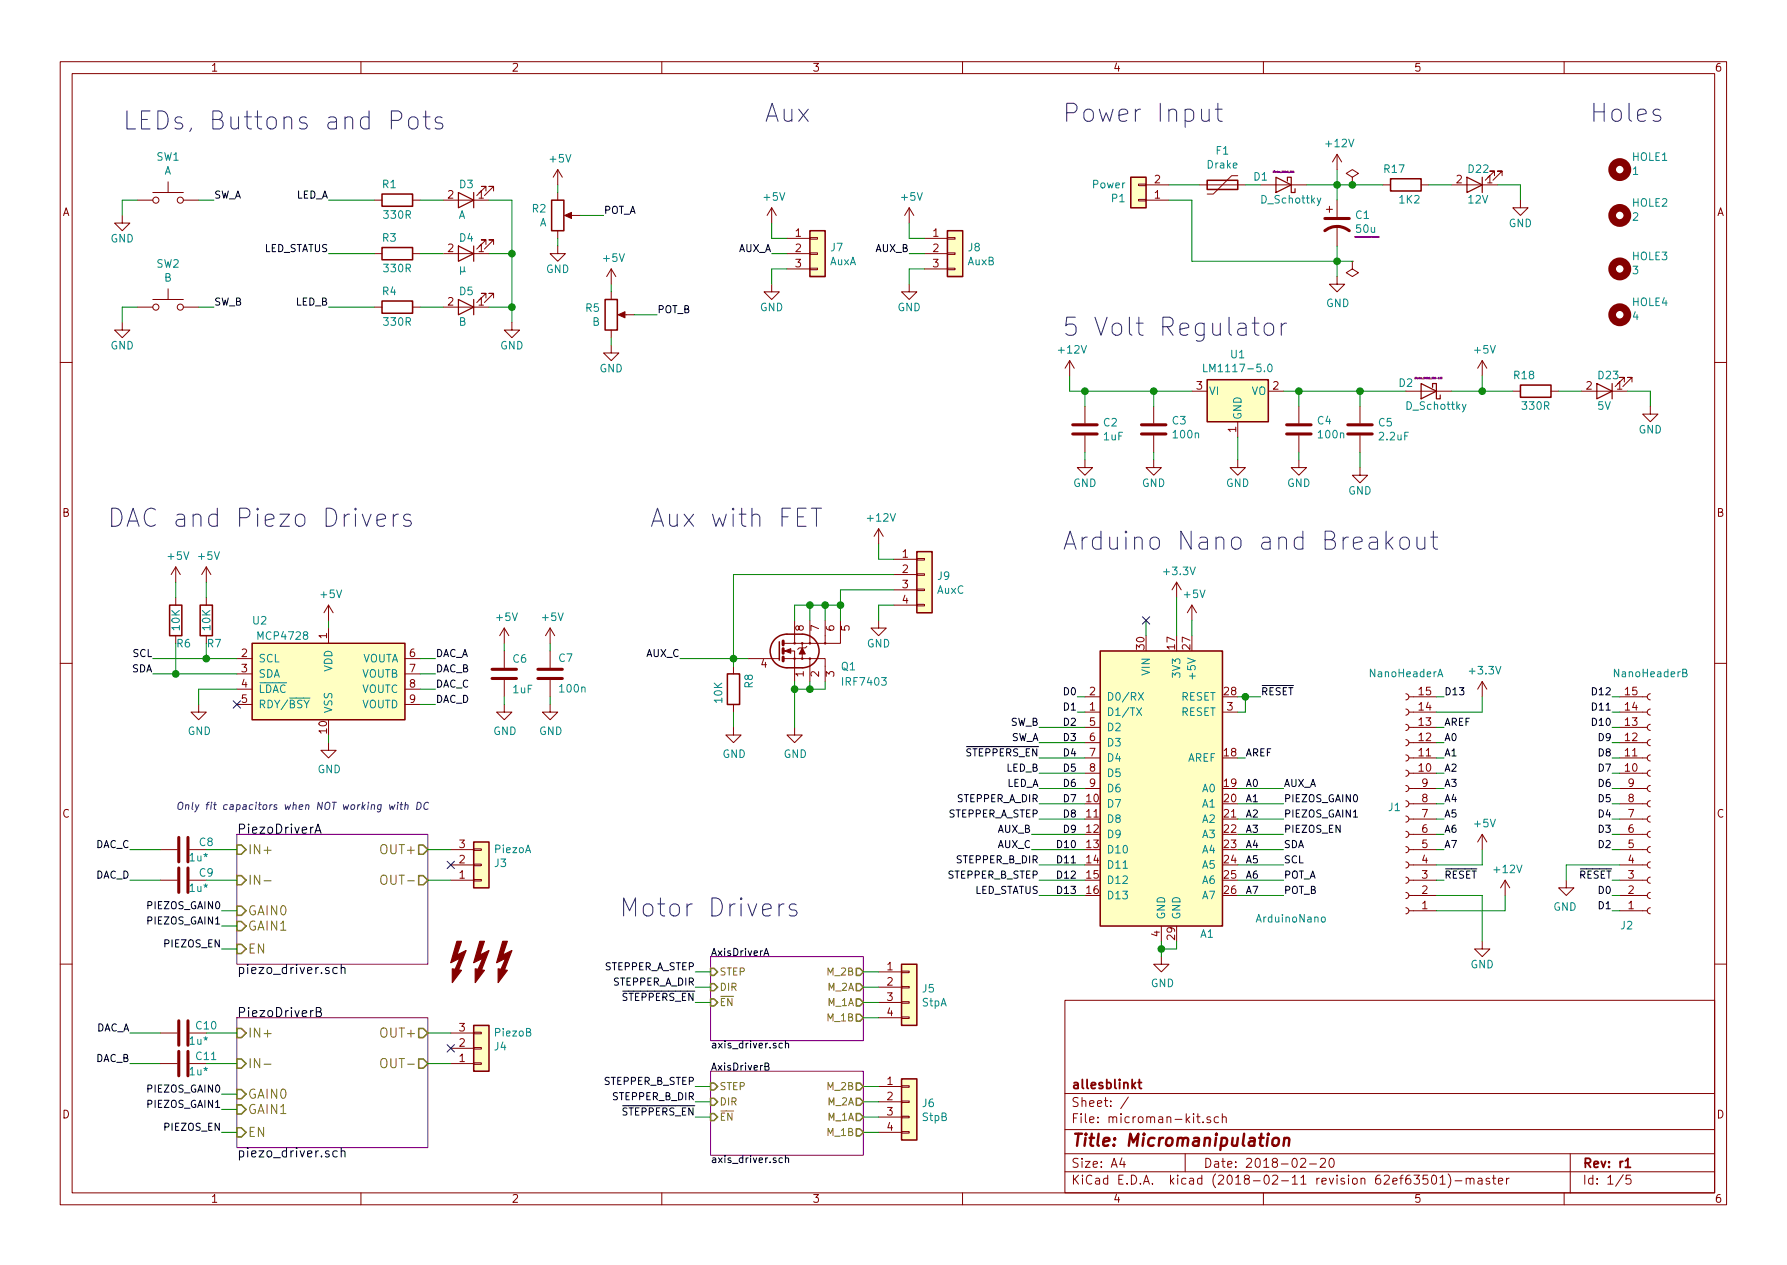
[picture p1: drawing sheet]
<svg xmlns="http://www.w3.org/2000/svg" width="297mm" height="210mm" viewBox="0 0 297 210" stroke-linecap="round" stroke-linejoin="round" font-family="sans-serif">
<g fill="none" stroke="#840000" stroke-width=".17">
<path d="M10 10.3h277v189.9h-277zM12 12.2h273v186.1h-273zM60 10.3v1.9M110 10.3v1.9M160 10.3v1.9M210 10.3v1.9M260 10.3v1.9M20.3 35.8v1.3h-1.3l1.3 1.2 1.3-1.2h-1.3M22.9 33.3h2.5M25.4 32h5.1M27.9 30.2v1.8M30.5 33.3h2.5"/>
<path d="M62.2 33.3h1.3M68.6 33.3h1.2M73.7 33.3h7.6M80.8 31.7v-.7h-.8h.8l-1.6 1.5M82 31.7v-.7h-.7h.7l-1.5 1.5M92.7 28.2v2.5M92.7 32v1.3M92.7 38.3v1.3M92.7 28.2l-.8 1.3M92.7 28.2l.8 1.3M94.2 35.8h2.3M128.3 34.5l-.8 1.3"/>
<path d="M128.3 34.5v2.6M128.3 34.5l.7 1.3M130.8 39.6h3.8M134.6 39.5h1.3v.2h-1.3zM151.1 34.5l-.7 1.3M151.1 34.5v2.6M151.1 34.5l.8 1.3M153.7 39.6h3.8M157.5 39.5h1.2v.2h-1.2zM189.2 30.6h1.3v.3h-1.3zM189.2 33.1h1.3v.3h-1.3zM190.5 30.7h3.8"/>
<path d="M190.5 33.3h3.8M199.4 30.7h7.6M205.7 29.2h-1l-3 3.1h-1M209.5 30.7h7.7M220.5 34.8h1M221 34.3v1M222.2 25.6v2.6M222.2 33.3v2.8M222.2 37.6v3.3M222.2 25.6l-.7 1.3M222.2 25.6l.8 1.3M224.8 29.5l1-.7-1-.6-1 .6 1 .7v1.2"/>
<path d="M224.8 30.7h.1M229.9 30.7h1.2M236.2 30.7h1.3M241.3 30.7h7.6M248.4 29.2v-.8h-.8h.8l-1.5 1.6M249.7 29.2v-.8h-.8h.8l-1.5 1.6M252.7 33.3v1.2h1.3l-1.3 1.3-1.2-1.3h1.2M20.3 53.6v1.3h-1.3l1.3 1.2 1.3-1.2h-1.3M22.9 51h2.5M25.4 49.8h5.1M27.9 48v1.8M30.5 51h2.5"/>
<path d="M62.2 51h1.3M62.2 42.2h1.3M68.6 51h1.2M68.6 42.2h1.2M73.7 51h7.6M73.7 42.2h7.6M80.8 49.5v-.7h-.8h.8l-1.6 1.5M80.8 40.6v-.7h-.8h.8l-1.6 1.5M82 49.5v-.7h-.7h.7l-1.5 1.5M82 40.6v-.7h-.7h.7l-1.5 1.5M85.1 53.6v1.3h1.3l-1.3 1.2-1.3-1.2h1.3M92.7 40.9v1.3h1.3l-1.3 1.2-1.3-1.2h1.3"/>
<path d="M101.6 57.4v1.3h1.3l-1.3 1.2-1.3-1.2h1.3M101.6 44.7v2.5M101.6 48.5v1.3M101.6 54.9v1.2M101.6 44.7l-.8 1.3M101.6 44.7l.8 1.3M103.1 52.3h2.3M128.3 47.2v1.3h-1.3l1.3 1.3 1.2-1.3h-1.2M130.8 42.2h3.8M130.8 44.7h3.8M134.6 44.6h1.3v.2h-1.3zM134.6 42h1.3v.3h-1.3z"/>
<path d="M151.1 47.2v1.3h-1.2l1.2 1.3 1.3-1.3h-1.3M153.7 42.2h3.8M153.7 44.7h3.8M157.5 44.6h1.2v.2h-1.2zM157.5 42h1.2v.3h-1.2zM177.8 59.9l-.8 1.3M177.8 59.9v2.6M177.8 59.9l.8 1.3M222.2 46v1.2h1.3l-1.3 1.3-1.2-1.3h1.2M224.8 43.4v1.3l1 .6-1 .7-1-.7 1-.6M224.8 43.4h.1M246.4 59.9v2.6"/>
<path d="M246.4 59.9l-.8 1.3M246.4 59.9l.7 1.3M10 60.2h2M180.3 76.4v1.3h1.3l-1.3 1.3-1.2-1.3h1.2M180.3 67.6v2.8M180.3 72.4v2.8M191.8 76.4v1.3h1.2l-1.2 1.3-1.3-1.3h1.3M191.8 67.6v2.8M191.8 72.4v2.8M198.1 65h2.6M205.7 76.4v1.3h1.3l-1.3 1.3-1.2-1.3h1.2M205.7 70.1v2.5"/>
<path d="M210.8 65h2.6M215.9 76.4v1.3h1.3l-1.3 1.3-1.3-1.3h1.3M215.9 67.6v2.8M215.9 72.4v2.8M226.1 77.7v1.3h1.2l-1.2 1.3-1.3-1.3h1.3M226.1 67.6v2.8M226.1 72.4v2.8M233.7 65h7.6M251.5 65h1.2M257.8 65h1.3M262.9 65h7.6M270 63.5v-.8h-.8h.8l-1.5 1.6"/>
<path d="M271.3 63.5v-.8h-.8h.8l-1.6 1.6M274.3 67.6v1.2h1.3l-1.3 1.3-1.3-1.3h1.3M285 60.2h2M29.2 94.2v2.6M29.2 99.3v1.3M29.2 94.2l-.8 1.3M29.2 94.2l.8 1.3M34.3 94.2v2.6M34.3 99.3v1.3M34.3 94.2l-.8 1.3M34.3 94.2l.8 1.3M146 87.9l-.7 1.2"/>
<path d="M146 87.9v2.5M146 87.9l.8 1.2M148.6 93h3.8M148.6 95.5h3.8M148.6 98h3.8M152.4 97.9h1.3v.3h-1.3zM152.4 95.4h1.3v.2h-1.3zM152.4 92.8h1.3v.3h-1.3zM195.6 96.8l-.8 1.2M195.6 96.8v2.5M195.6 96.8l.7 1.2M10 110.3h2"/>
<path d="M29.2 105.7v1.2M33 117.1v1.3h1.3l-1.3 1.2-1.3-1.2h1.3M34.3 105.7v1.2M39.4 109.5h2.5M39.4 112h2.5M39.4 114.5h2.5M39.4 117.1h2.5M54.6 100.6v2.5M54.6 104.4v2.5M54.6 100.6l-.8 1.2M54.6 100.6l.8 1.2M67.3 109.5h2.5"/>
<path d="M67.3 112h2.5M67.3 114.5h2.5M67.3 117.1h2.5M83.8 117.1v1.3h1.3l-1.3 1.2-1.3-1.2h1.3M83.8 104.4v2.5M83.8 108.2v2.8M83.8 113v2.8M83.8 104.4l-.7 1.3M83.8 104.4l.8 1.3M91.4 117.1v1.3h1.3l-1.3 1.2-1.2-1.2h1.2M91.4 104.4v2.5M91.4 108.2v2.8"/>
<path d="M91.4 113v2.8M91.4 104.4l-.7 1.3M91.4 104.4l.8 1.3M121.9 110.7v1.3M121.9 117.1v1.3M124.5 109.5h5M130.2 109.5h7v3.8M130.8 108.2h1.3v5.1M132.1 103.1v3.8h-1.8M133.3 106.9v2.6M134.1 107.4l-.2 .3h-1.1l-.2 .2M134.6 103.1v3.8"/>
<path d="M134.6 109.5v3.8M137.2 103.1v3.8M139.7 103.1v3.8h-7.6M146 103.1v1.3h-1.2l1.2 1.3 1.3-1.3h-1.3M148.6 100.6h3.8M152.4 100.5h1.3v.2h-1.3zM180.3 118.4h2.6M180.3 115.8h2.6M198.1 100.6l-.7 1.2M198.1 100.6v2.5M198.1 100.6l.8 1.2M203.2 118.4h2.5"/>
<path d="M233.7 115.3l.2 .1a.51 .51 0 0 1 .3 .6 .51 .51 0 0 1-.5 .3M233.7 117.9h.2a.51 .51 0 0 1 .3 .6 .51 .51 0 0 1-.5 .4M234.2 118.4h4.6M234.2 115.8h4.6M246.4 113.3l-.8 1.2M246.4 113.3v2.5M246.4 113.3l.7 1.2M269.2 118.4h4.6M269.2 115.8h4.6M274.3 115.3l-.2 .1a.51 .51 0 0 0-.3 .6 .51 .51 0 0 0 .5 .3M274.3 117.9h-.2a.51 .51 0 0 0-.3 .6 .51 .51 0 0 0 .5 .4M285 110.3h2"/>
<path d="M54.6 123.4v1.3h1.3l-1.3 1.3-1.3-1.3h1.3M121.9 120.9v1.3h1.3l-1.3 1.2-1.3-1.2h1.3M132.1 120.9v1.3h1.2l-1.2 1.2-1.3-1.2h1.3M180.3 120.9h2.6M180.3 123.4h2.6M180.3 126h2.6M180.3 128.5h2.6M180.3 131.1h2.6M233.7 120.4l.2 .1a.51 .51 0 0 1 .3 .5 .51 .51 0 0 1-.5 .4M233.7 122.9l.2 .1a.51 .51 0 0 1 .3 .6 .51 .51 0 0 1-.5 .3M233.7 125.5h.2a.51 .51 0 0 1 .3 .6 .51 .51 0 0 1-.5 .4M233.7 128l.2 .1a.51 .51 0 0 1 .3 .6 .51 .51 0 0 1-.5 .3"/>
<path d="M233.7 130.6h.2a.51 .51 0 0 1 .3 .6 .51 .51 0 0 1-.5 .4M233.7 133.1l.2 .1a.51 .51 0 0 1 .3 .5 .51 .51 0 0 1-.5 .4M233.7 135.6l.2 .1a.51 .51 0 0 1 .3 .6 .51 .51 0 0 1-.5 .3M233.7 138.2h.2a.51 .51 0 0 1 .3 .6 .51 .51 0 0 1-.5 .4M234.2 120.9h4.6M234.2 123.4h4.6M234.2 126h4.6M234.2 128.5h4.6M234.2 131.1h4.6M234.2 133.6h4.6M234.2 136.1h4.6M234.2 138.7h4.6"/>
<path d="M246.4 138.7v2.5M246.4 138.7l-.8 1.2M246.4 138.7l.7 1.2M269.2 120.9h4.6M269.2 123.4h4.6M269.2 126h4.6M269.2 128.5h4.6M269.2 131.1h4.6M269.2 133.6h4.6M269.2 136.1h4.6M269.2 138.7h4.6M274.3 120.4l-.2 .1a.51 .51 0 0 0-.3 .5 .51 .51 0 0 0 .5 .4"/>
<path d="M274.3 122.9l-.2 .1a.51 .51 0 0 0-.3 .6 .51 .51 0 0 0 .5 .3M274.3 125.5h-.2a.51 .51 0 0 0-.3 .6 .51 .51 0 0 0 .5 .4M274.3 128l-.2 .1a.51 .51 0 0 0-.3 .6 .51 .51 0 0 0 .5 .3M274.3 130.6h-.2a.51 .51 0 0 0-.3 .6 .51 .51 0 0 0 .5 .4M274.3 133.1l-.2 .1a.51 .51 0 0 0-.3 .5 .51 .51 0 0 0 .5 .4M274.3 135.6l-.2 .1a.51 .51 0 0 0-.3 .6 .51 .51 0 0 0 .5 .3M274.3 138.2h-.2a.51 .51 0 0 0-.3 .6 .51 .51 0 0 0 .5 .4M26.7 146.3h2.8M26.7 141.2h2.8M31.5 146.3h2.8M31.5 141.2h2.8M74.9 146.3h3.8"/>
<path d="M74.9 143.8h3.8M74.9 141.2h3.8M78.7 141.1h1.3v.2h-1.3zM78.7 143.6h1.3v.3h-1.3zM78.7 146.2h1.3v.2h-1.3zM193 159v1.3h1.3l-1.3 1.2-1.2-1.2h1.2M193 153.9v2.6M233.7 140.7l.2 .1a.51 .51 0 0 1 .3 .6 .51 .51 0 0 1-.5 .3M233.7 143.3h.2a.51 .51 0 0 1 .3 .6 .51 .51 0 0 1-.5 .4M233.7 145.8l.2 .1a.51 .51 0 0 1 .3 .5 .51 .51 0 0 1-.5 .4M233.7 148.3l.2 .1a.51 .51 0 0 1 .3 .6 .51 .51 0 0 1-.5 .3M233.7 150.9h.2a.51 .51 0 0 1 .3 .6 .51 .51 0 0 1-.5 .4"/>
<path d="M234.2 146.3h4.6M234.2 143.8h4.6M234.2 141.2h4.6M234.2 148.8h4.6M234.2 151.4h4.6M246.4 156.5v1.2h1.2l-1.2 1.3-1.3-1.3h1.3M250.2 146.3l-.8 1.3M250.2 146.3v2.5M250.2 146.3l.8 1.3M260.3 146.3v1.3h-1.2l1.2 1.2 1.3-1.2h-1.3M269.2 146.3h4.6M269.2 143.8h4.6"/>
<path d="M269.2 141.2h4.6M269.2 148.8h4.6M269.2 151.4h4.6M274.3 140.7l-.2 .1a.51 .51 0 0 0-.3 .6 .51 .51 0 0 0 .5 .3M274.3 143.3h-.2a.51 .51 0 0 0-.3 .6 .51 .51 0 0 0 .5 .4M274.3 145.8l-.2 .1a.51 .51 0 0 0-.3 .5 .51 .51 0 0 0 .5 .4M274.3 148.3l-.2 .1a.51 .51 0 0 0-.3 .6 .51 .51 0 0 0 .5 .3M274.3 150.9h-.2a.51 .51 0 0 0-.3 .6 .51 .51 0 0 0 .5 .4M10 160.2h2M26.7 176.8h2.8M26.7 171.7h2.8M31.5 176.8h2.8"/>
<path d="M31.5 171.7h2.8M74.9 176.8h3.8M74.9 174.2h3.8M74.9 171.7h3.8M78.7 171.6h1.3v.2h-1.3zM78.7 174.1h1.3v.3h-1.3zM78.7 176.7h1.3v.2h-1.3zM146 161.5h3.9M146 164.1h3.9M146 166.6h3.9M146 169.2h3.9M149.9 169h1.2v.3h-1.2z"/>
<path d="M149.9 166.5h1.2v.2h-1.2zM149.9 164h1.2v.2h-1.2zM149.9 161.4h1.2v.3h-1.2zM177 166.3h108v32h-108zM285 160.2h2M60 198.3v1.9M110 198.3v1.9M146 180.6h3.9M146 183.1h3.9M146 185.7h3.9M146 188.2h3.9M149.9 188.1h1.2v.2h-1.2z"/>
<path d="M149.9 185.5h1.2v.3h-1.2zM149.9 183h1.2v.3h-1.2zM149.9 180.5h1.2v.2h-1.2zM160 198.3v1.9M177 194.8h108M177 191.8h108M177 187.8h108M177 181.8h108M186.5 192.5l-.4 1h1M186.8 193v1M187.6 182.3l-1.3 2M197 191.8v3"/>
<path d="M198.9 185.6h.6M199.1 185.1v1.3l.4 .2M200 186.5v.1M201.2 185.7a.37 .37 0 0 0-.6 .1l.1 .2 .5 .2 .1 .1-.3 .3-.4-.1M202.5 185.7l-.4-.1-.3 .3 .1 .6 .2 .1 .4-.1M203.2 185.7h.1a.37 .37 0 0 1 .5 .1v.8M203.2 185.1v1.5M210 198.3v1.9M216.2 192.7l.2-.2h.4l.2 .2v.3l-.9 1h.9M217.7 193.5h1.1M219.5 192.7l.2-.2h.3l.3 .2v.3v.2l-.9 .8h.9M221.1 192.6l.3-.1a.94 .94 0 0 1 0 1.5 .79 .79 0 0 1-.3-1.3z"/>
<path d="M235 195.3h.9l-.5 .6 .5 .1v.7l-.2 .1h-.5l-.2-.1M237.3 195.3h-.7l-.1 .7 .2-.1 .5 .1a.61 .61 0 0 1 .1 .7l-.2 .1-.6-.1M238.1 195.5l.3-.2a.94 .94 0 0 1 0 1.5l-.3-.1-.2-.4zM239.4 195.8l.4-.5v1.5M239.4 196.8h.8M240.7 195.1a1.71 1.71 0 0 1 0 2.3M241.9 196.3h1.1M243.7 196l.1-.1a.37 .37 0 0 1 .6 .1v.8M243.7 195.8v1M244.4 196v-.1a.37 .37 0 0 1 .6 .1v.8M245.7 195.9h.6l.1 .9M246.4 196.2l-.5 .1-.3 .2 .1 .2 .2 .1 .5-.1"/>
<path d="M247.6 195.9l-.4-.1-.2 .2 .1 .3 .5 .1v.3h-.6M248.1 195.8h.5M248.3 195.3v1.3l.3 .2M249.1 196.3l.7-.1-.1-.3-.4-.1-.2 .2v.7h.6M250.4 195.8v1M250.9 195.8l-.3 .1-.2 .2M260 198.3v1.9M261 191.8v6.5M269.8 195.2l-1.2 2M271 195.3h-.7v.7l.2-.1 .5 .1 .1 .2-.1 .5-.2 .1-.5-.1"/>
<circle cx="25.9" cy="33.3" r=".51"/>
<circle cx="30" cy="33.3" r=".51"/>
<circle cx="25.9" cy="51" r=".51"/>
<circle cx="30" cy="51" r=".51"/>
<circle cx="132.1" cy="109.5" r=".13"/>
<circle cx="132.1" cy="106.9" r=".13"/>
<circle cx="133.3" cy="106.9" r=".13"/>
<circle cx="133.3" cy="109.5" r=".13"/>
<circle cx="134.6" cy="106.9" r=".13"/>
<circle cx="134.6" cy="109.5" r=".13"/>
<circle cx="137.2" cy="106.9" r=".13"/>
</g>
<path d="M189.2 179.9h.5M189.4 179.4v1.3l.3 .2M270.2 193l.4-.5v1.5M270.2 194h.8" fill="none" stroke="#840000" stroke-width=".3"/>
<path d="M211.7 189.3a.53 .53 0 0 1 .5-.2 .53 .53 0 0 1 .4 .4l-.1 .6a.54 .54 0 0 1-.5 .4 .54 .54 0 0 1-.5-.4zM213.5 189.3a.5 .5 0 0 1 .8 .1l-.1 1M213.5 189.1l-.2 1.3" fill="none" stroke="#840000" stroke-width=".41"/>
<g fill="none" stroke="#840084" stroke-width=".17">
<path d="M225.2 39.3v.1M225.3 39.4h.1M225.4 39.4v.1M225.5 39.4h.1M225.6 39.4h.1M225.7 39.4h.1M225.7 39.3v.1M225.8 39.4h.1M225.9 39.4h.1M226 39.4h.1M226.1 39.3v.1M226.1 39.4h.1"/>
<path d="M226.3 39.4h-.1M226.3 39.4h.1M226.4 39.4h.1M226.5 39.4h.1M226.6 39.4h.1M226.6 39.3v.1M226.7 39.4h.1M226.7 39.3v.1M226.8 39.4h.1M226.9 39.3v.1M226.9 39.4h.1M227 39.4h.1"/>
<path d="M227.1 39.3l.1 .1zM227.2 39.4h.1M227.3 39.4v-.1l.1 .1M227.4 39.4h.1M227.5 39.4h.1M227.6 39.3v.1M227.6 39.4h.1M227.7 39.4h.1M227.8 39.3v.1M227.8 39.4h.1M227.9 39.3v.1zM228 39.3v.1"/>
<path d="M228.1 39.4h.1M228.2 39.3l-.1 .1M228.2 39.4h.1M228.3 39.4h.1M228.4 39.4h.1M228.5 39.4h.1M228.6 39.4h.1M228.7 39.3l.1 .1M228.8 39.4h.1M228.9 39.3l-.1 .1M229 39.3v.1zM229 39.4h.1"/>
<path d="M229.1 39.4h.1M229.2 39.4h.1M235.2 62.7h.1v.3h-.1zM239.5 62.7h.2v.2h-.2M39.4 138.7h31.7v21.6h-31.7zM118.1 159h25.4v14h-25.4zM39.4 169.2h31.7v21.5h-31.7zM118.1 178h25.4v14h-25.4z"/>
</g>
<g fill="none" stroke="#000" stroke-width=".17">
<path d="M52.3 138.5l.6-1.5 .5 1.5M52.5 138.1h.7M225 135.8h.7M127 158.8l.4-1.2 .4 1.2M127.1 158.5h.6M52.6 168.2h.5l.2-.2 .1-.3-.3-.2h-.5v1.5h.6l.2-.3a.41 .41 0 0 0-.3-.5M56.1 160.9l-.2-.1a.47 .47 0 0 0-.6 .3l.1 .6a.48 .48 0 0 0 .7 0M56.7 160.9l.2-.1 .4 .1 .1 .9M56.7 160.3v1.5M127.2 177.3h.4l.1-.2v-.3l-.1-.1h-.4v1.2h.4l.2-.1v-.3l-.2-.2M130 173.5l-.3-.1-.2 .2 .1 .5h.4M130.6 173.5h.4l.1 .7"/>
<path d="M130.6 173v1.2M56.1 191.4l-.2-.1a.47 .47 0 0 0-.6 .3l.1 .5a.48 .48 0 0 0 .7 .1M56.7 191.4l.2-.1 .4 .1 .1 .9M56.7 190.8v1.5M130 192.5h-.3l-.2 .2 .1 .5h.4M130.6 192.6l.4-.1 .1 .7M130.6 192v1.2"/>
</g>
<g fill="none" stroke="#848400" stroke-width=".25">
<path d="M39.4 140.5h.7l.8 .7-.8 .8h-.7zM39.4 145.5h.7l.8 .8-.8 .8h-.7zM39.4 150.6h.7l.8 .8-.8 .7h-.7zM39.4 153.2h.7l.8 .7-.8 .8h-.7zM39.4 157h.7l.8 .7-.8 .8h-.7zM69.6 140.5h.8l.7 .7-.7 .8h-.8zM69.6 145.5h.8l.7 .8-.7 .8h-.8zM39.4 170.9h.7l.8 .8-.8 .8h-.7zM39.4 176h.7l.8 .8-.8 .7h-.7zM69.6 170.9h.8l.7 .8-.7 .8h-.8zM69.6 176h.8l.7 .8-.7 .7h-.8zM118.1 161h.6l.6 .5-.6 .6h-.6z"/>
<path d="M118.1 163.5h.6l.6 .6-.6 .6h-.6zM118.1 166h.6l.6 .6-.6 .6h-.6zM142.3 161h.6l.6 .5-.6 .6h-.6zM142.3 163.5h.6l.6 .6-.6 .6h-.6zM142.3 166h.6l.6 .6-.6 .6h-.6zM142.3 168.6h.6l.6 .6-.6 .5h-.6zM39.4 181.1h.7l.8 .8-.8 .7h-.7zM39.4 183.6h.7l.8 .8-.8 .8h-.7zM39.4 187.4h.7l.8 .8-.8 .8h-.7zM118.1 180h.6l.6 .6-.6 .6h-.6zM118.1 182.5h.6l.6 .6-.6 .6h-.6zM118.1 185.1h.6l.6 .6-.6 .6h-.6z"/>
<path d="M142.3 180h.6l.6 .6-.6 .6h-.6zM142.3 182.5h.6l.6 .6-.6 .6h-.6zM142.3 185.1h.6l.6 .6-.6 .6h-.6zM142.3 187.6h.6l.6 .6-.6 .6h-.6z"/>
</g>
<g fill="none" stroke="#840000" stroke-width=".51">
<path d="M220.2 38.3a3.3 3.3 0 0 1 4.1 0M220.2 36.3h4.1M178.3 72.1h4.1M178.3 70.6h4.1M189.7 72.1h4.1M189.7 70.6h4.1M213.9 72.1h4M213.9 70.6h4M224 72.1h4.1M224 70.6h4.1M81.8 111.2h4.1M81.8 112.8h4.1"/>
<path d="M89.4 111.2h4.1M89.4 112.8h4.1M130.2 106.5v.7M130.2 107.8v.8M130.2 109.2v.6M29.7 139.2v4.1M31.2 139.2v4.1M29.7 144.3v4M31.2 144.3v4M29.7 169.7v4M29.7 174.7v4.1M31.2 169.7v4"/>
<path d="M31.2 174.7v4.1"/>
</g>
<g fill="none" stroke="#840000" stroke-width=".2">
<path d="M76.2 32l2.5 1.3-2.5 1.2zM78.7 32v2.5M212.1 29.5l2.5 1.2-2.5 1.3zM214 30.1v-.6h.6v2.5h.7v-.6M243.8 29.5l2.6 1.2-2.6 1.3zM246.4 29.5v2.5M76.2 49.8l2.5 1.2-2.5 1.3zM76.2 40.9l2.5 1.3-2.5 1.2zM78.7 40.9v2.5M78.7 49.8v2.5M236.2 63.7l2.6 1.3-2.6 1.3zM238.1 64.4v-.7h.7v2.6h.6v-.6"/>
<path d="M265.4 63.7l2.6 1.3-2.6 1.3zM268 63.7v2.6"/>
</g>
<g fill="none" stroke="#008484" stroke-width=".17">
<path d="M219.6 32.9l-.5 1.2-.2 .1M76.6 44.3v1.3M77.2 45l.1 .2M77.2 44.3l-.1 .8-.4 .1-.1-.2M200.1 60.5v1.3h.6M210.8 60.6l.2-.1a.67 .67 0 0 1 .5 .7 .67 .67 0 0 1-.5 .6l-.2-.2-.1-.3zM243.7 67.2l-.4 1.1-.2 .2M50.4 116h1.1M50.5 116.4l.5 .6 .4-.6M188.9 117.6l.9 1.3M189.2 115.1l.9 1.3M189.8 117.6l-.9 1.3"/>
<path d="M190.1 115.1l-.9 1.3M239 112.5l.4-1.3 .4 1.3M239.1 112.1h.6M279.7 111.8h.6v-.5l-.2-.1h-.4v1.3h.5l.2-.2v-.2l-.3-.3M219.8 152.5l.3-.1 .1 .1 .1 .5-.1 .2-.3 .1-.3-.3v-.4z"/>
</g>
<g fill="none" stroke="#0000c2" stroke-width=".17">
<path d="M68 19.7a.81 .81 0 0 1 .9-.3 .81 .81 0 0 1 .6 .6v.8a.8 .8 0 0 1-.8 .7 .8 .8 0 0 1-.8-.7v-.8zM70.3 19.4h1.2M70.8 18.4v2.6l.1 .3 .6 .1M73.5 19.6l-.3-.2h-.4l-.3 .2-.2 .3 .2 .4 1 .3 .1 .2-.1 .5-.3 .1h-.6l-.3-.1M199.7 18.2v1.5l.1 .3a.8 .8 0 0 0 1.2-.1M201 18.2v2M202 18.2h1.1M202.4 17.2v2.5l.2 .3 .5 .2M65 20h1.2a.81 .81 0 0 0 .6-.8 .81 .81 0 0 0-.6-.8h-1.2v3M208.1 53.7h1.2M208.6 52.7v2.6l.1 .3 .6 .1M210.3 54a.81 .81 0 0 1 .8-.3 .81 .81 0 0 1 .6 .6v.8a.81 .81 0 0 1-.8 .6 .81 .81 0 0 1-.8-.6v-.8z"/>
<path d="M213 53.7v2M213.8 53.7a.82 .82 0 0 0-.8 .6M62.7 86.5l1.4-.3-.2-.6-.2-.1h-.6l-.3 .1-.1 .3v1.1l.1 .3 .3 .2h.6l.2-.2M65.4 85.5v2M66.2 85.5a.77 .77 0 0 0-.8 .5M68.2 85.6l-.3-.1h-.4l-.3 .1-.1 .3 .1 .4 1 .3 .2 .3-.2 .4-.3 .2h-.5l-.3-.2M134.8 84.5h1.8M135.7 84.5v3M230.4 88.3v3M230.7 90.1l.8 1.2M231.5 89.3l-1.1 1.1M232.8 89.6a.83 .83 0 0 1 1.5 .3v.8a.81 .81 0 0 1-.8 .6 .81 .81 0 0 1-.8-.6v-.8z"/>
<path d="M235.5 89.3v1.6l.2 .2a.81 .81 0 0 0 1.1-.1M236.8 89.3v2M237.8 89.3h1.2M238.3 88.3v2.6l.1 .2 .6 .2M64.7 133.8l.2 .7 .3-.5 .1 .5 .4-.7M66.1 133.8l-.1 .7M66.1 133.3v.2M66.5 133.8h.5M66.7 133.3l-.1 1.1 .3 .1M67.3 133.9l.5-.1v.7M67.4 133.3l-.1 1.2M69.4 133.3a.6 .6 0 0 1 .6 .5 .6 .6 0 0 1-.3 .7h-.5z"/>
<path d="M71.2 133.5a.57 .57 0 0 0-.7 .3 .57 .57 0 0 0 .4 .7l.2-.1M129.5 150.2v2M130.3 150.2a.77 .77 0 0 0-.8 .6M132.3 150.4l-.2-.2h-.5l-.3 .2-.1 .3 .1 .4 1 .3 .2 .3-.2 .4-.2 .1h-.6l-.3-.1"/>
</g>
<g fill="none" stroke="#840000" stroke-width=".25">
<path d="M63.5 32.3h5.1v2h-5.1zM91.7 33.3h2v5h-2zM134.6 38.3h2.6v7.7h-2.6zM157.5 38.3h2.5v7.7h-2.5zM188 29.5h2.5v5h-2.5zM200.7 30h5v1.5h-5zM231.1 29.7h5.1v2h-5.1zM63.5 50h5.1v2.1h-5.1zM63.5 41.1h5.1v2.1h-5.1zM100.6 49.8h2v5.1h-2zM200.7 63.1h10.1v7h-10.1zM252.7 64h5.1v2h-5.1z"/>
<path d="M152.4 91.7h2.5v10.1h-2.5zM28.2 100.6h2v5.1h-2zM33.3 100.6h2v5.1h-2zM41.9 106.9h25.4v12.7h-25.4zM120.9 112h2v5.1h-2zM128.8 106.2a2.7 2.7 0 0 1 2-.8h2.5a2.79 2.79 0 0 1 2.8 2.8 2.79 2.79 0 0 1-2.8 2.8h-2.5a2.79 2.79 0 0 1-2.6-1.7 2.79 2.79 0 0 1 .6-3.1zM129.5 106.7v3M182.9 108.2h20.3v45.7h-20.3zM78.7 139.9h2.6v7.7h-2.6zM78.7 170.4h2.6v7.6h-2.6zM149.9 160.3h2.5v10.1h-2.5zM149.9 179.3h2.5v10.2h-2.5z"/>
</g>
<g fill="none" stroke="#840000" stroke-width="1.3">
<circle cx="269.2" cy="28.2" r="1.27"/>
<circle cx="269.2" cy="35.8" r="1.27"/>
<circle cx="269.2" cy="52.3" r="1.27"/>
<circle cx="269.2" cy="44.7" r="1.27"/>
</g>
<g fill="#840000" stroke="#840000" stroke-width=".17">
<path d="M93.9 35.8l1.1-.5v1z"/>
<path d="M102.7 52.3l1.2-.5v1z"/>
<path d="M133.3 107.7l.6 1h-1.1z"/>
<path d="M130.4 108.2l1-.4v.8z"/>
</g>
<g fill="#ffffc2" stroke="#ffffc2" stroke-width=".17">
<path d="M188 29.5h2.5v5h-2.5z"/>
<path d="M41.9 106.9h25.4v12.7h-25.4z"/>
<path d="M182.9 108.2h20.3v45.7h-20.3z"/>
<path d="M78.7 139.9h2.6v7.7h-2.6z"/>
<path d="M78.7 170.4h2.6v7.6h-2.6z"/>
<path d="M149.9 160.3h2.5v10.1h-2.5z"/>
<path d="M200.7 63.1h10.1v7h-10.1z"/>
<path d="M149.9 179.3h2.5v10.2h-2.5z"/>
<path d="M134.6 38.3h2.6v7.7h-2.6z"/>
<path d="M157.5 38.3h2.5v7.7h-2.5z"/>
<path d="M152.4 91.7h2.5v10.1h-2.5z"/>
</g>
<g fill="none" stroke="#008400" stroke-width=".17">
<path d="M22.9 33.3h-2.6v2.5M33 33.3h2.6M54.6 33.3h7.6M69.8 33.3h3.9M81.3 33.3h3.8v20.3M92.7 30.7v1.3M92.7 39.6v1.3M96.5 35.8h3.8M128.3 37.1v2.5h2.5M151.1 37.1v2.5h2.6M194.3 30.7h5.1M194.3 33.3h3.8v10.1h26.7"/>
<path d="M207 30.7h2.5M217.2 30.7h12.7M222.2 28.2v5.1M237.5 30.7h3.8M248.9 30.7h3.8v2.6M22.9 51h-2.6v2.6M33 51h2.6M54.6 51h7.6M54.6 42.2h7.6M69.8 51h3.9M69.8 42.2h3.9M81.3 51h3.8"/>
<path d="M81.3 42.2h3.8M101.6 47.2v1.3M101.6 56.1v1.3M105.4 52.3h3.8M128.3 42.2h2.5M130.8 44.7h-2.5v2.5M151.1 42.2h2.6M153.7 44.7h-2.6v2.5M222.2 40.9v5.1M177.8 62.5v2.5h20.3M180.3 65v2.6M180.3 75.2v1.2"/>
<path d="M191.8 65v2.6M191.8 75.2v1.2M205.7 72.6v3.8M213.4 65h20.3M215.9 65v2.6M215.9 75.2v1.2M226.1 65v2.6M226.1 75.2v2.5M241.3 65h10.2M246.4 62.5v2.5M259.1 65h3.8M270.5 65h3.8v2.6"/>
<path d="M29.2 96.8v2.5M34.3 96.8v2.5M146 90.4v2.6h2.6M148.6 95.5h-26.7v15.2M148.6 98h-8.9v5.1M195.6 99.3v6.4M25.4 109.5h14M25.4 112h14M29.2 106.9v5.1M34.3 106.9v2.6M39.4 114.5h-6.4v2.6M54.6 103.1v1.3"/>
<path d="M69.8 109.5h2.6M69.8 112h2.6M69.8 114.5h2.6M69.8 117.1h2.6M83.8 106.9v1.3M83.8 115.8v1.3M91.4 106.9v1.3M91.4 115.8v1.3M113 109.5h11.5M121.9 118.4v2.5M132.1 113.3v7.6M134.6 100.6v2.5"/>
<path d="M134.6 113.3v1.2M137.2 113.3v1.2h-5.1M137.2 100.6v2.5M139.7 100.6h-7.6v2.5M148.6 100.6h-2.6v2.5M179.1 118.4h1.2M179.1 115.8h1.2M190.5 103.1v2.6M198.1 103.1v2.6M205.7 115.8h3.8M207 115.8v2.6h-1.3M238.8 115.8h1.2"/>
<path d="M246.4 115.8v2.6h-7.6M268 118.4h1.2M268 115.8h1.2M54.6 122.2v1.2M171.4 138.7h8.9M172.7 126h7.6M172.7 136.1h7.6M172.7 133.6h7.6M172.7 131.1h7.6M172.7 128.5h7.6M172.7 123.4h7.6M172.7 120.9h7.6"/>
<path d="M205.7 126h1.3M205.7 138.7h7.7M205.7 136.1h7.7M205.7 133.6h7.7M205.7 131.1h7.7M238.8 126h1.2M238.8 138.7h1.2M238.8 136.1h1.2M238.8 133.6h1.2M238.8 131.1h1.2M238.8 128.5h1.2M238.8 123.4h1.2"/>
<path d="M238.8 120.9h1.2M268 126h1.2M268 138.7h1.2M268 136.1h1.2M268 133.6h1.2M268 131.1h1.2M268 128.5h1.2M268 123.4h1.2M268 120.9h1.2M21.6 141.2h5.1M21.6 146.3h5.1M34.3 141.2h5.1"/>
<path d="M34.3 146.3h5.1M36.8 157.7h2.6M36.8 151.4h2.6M36.8 153.9h2.6M71.1 141.2h3.8M71.1 146.3h3.8M171.4 141.2h8.9M172.7 143.8h7.6M172.7 148.8h7.6M172.7 146.3h7.6M193 156.5v2.5M195.6 156.5v1.2h-2.6"/>
<path d="M205.7 141.2h7.7M205.7 143.8h7.7M205.7 148.8h7.7M205.7 146.3h7.7M238.8 141.2h1.2M238.8 148.8h7.6v7.7M238.8 146.3h1.2M246.4 141.2v2.6h-7.6M250.2 148.8v2.6h-11.4M268 141.2h1.2M268 151.4h1.2M268 148.8h1.2"/>
<path d="M268 146.3h1.2M269.2 143.8h-8.9v2.5M21.6 171.7h5.1M21.6 176.8h5.1M34.3 171.7h5.1M34.3 176.8h5.1M71.1 171.7h3.8M71.1 176.8h3.8M115.6 161.5h2.5M115.6 164.1h2.5M115.6 166.6h2.5M143.5 161.5h2.5"/>
<path d="M143.5 164.1h2.5M143.5 166.6h2.5M143.5 169.2h2.5M36.8 181.9h2.6M36.8 184.4h2.6M36.8 188.2h2.6M115.6 180.6h2.5M115.6 183.1h2.5M115.6 185.7h2.5M143.5 180.6h2.5M143.5 183.1h2.5M143.5 185.7h2.5"/>
<path d="M143.5 188.2h2.5"/>
</g>
<g fill="#008400" stroke="#008400" stroke-width=".25">
<circle cx="222.3" cy="30.7" r=".51"/>
<circle cx="121.9" cy="109.5" r=".51"/>
<circle cx="226.1" cy="65" r=".51"/>
<circle cx="180.3" cy="65" r=".51"/>
<circle cx="193" cy="157.7" r=".51"/>
<circle cx="207" cy="115.8" r=".51"/>
<circle cx="29.2" cy="112" r=".51"/>
<circle cx="34.3" cy="109.5" r=".51"/>
<circle cx="191.8" cy="65" r=".51"/>
<circle cx="215.9" cy="65" r=".51"/>
<circle cx="132.1" cy="114.5" r=".51"/>
<circle cx="134.6" cy="114.5" r=".51"/>
<circle cx="134.6" cy="100.6" r=".51"/>
<circle cx="137.2" cy="100.6" r=".51"/>
<circle cx="139.7" cy="100.6" r=".51"/>
<circle cx="222.3" cy="43.4" r=".51"/>
<circle cx="224.8" cy="30.7" r=".51"/>
<circle cx="246.4" cy="65" r=".51"/>
<circle cx="85.1" cy="51" r=".51"/>
<circle cx="85.1" cy="42.2" r=".51"/>
</g>
<path d="M38.8 116.5l1.2 1.2M40 116.5l-1.2 1.2M189.9 102.5l1.2 1.2M191.1 102.5l-1.2 1.2M74.3 143.1l1.2 1.3M75.5 143.1l-1.2 1.3M74.3 173.6l1.2 1.2M75.5 173.6l-1.2 1.2" fill="none" stroke="#000084" stroke-width=".17"/>
<path d="M43.9 146.4h1.2M63.4 145.7a.54 .54 0 0 1 .8 0 1.04 1.04 0 0 1-.2 1.3 .53 .53 0 0 1-.7-.5zM43.9 176.9h1.2M63.4 176.1a.54 .54 0 0 1 .8 0 1.04 1.04 0 0 1-.2 1.4 .53 .53 0 0 1-.7-.5z" fill="none" stroke="#848400" stroke-width=".17"/>
<g fill="#840000" stroke="#840000" stroke-width=".2">
<path d="M75.2 161l1.5 .3-1.5 2z"/>
<path d="M75.9 156.5h.8l-.8 2.2 1.6-.7-1.3 3.3-.5-.3 .8-1.7-1.6 .7z"/>
<path d="M79 161l1.5 .3-1.5 2z"/>
<path d="M79.8 156.5h.7l-.7 2.2 1.5-.7-1.3 3.3-.5-.3 .8-1.7-1.6 .7z"/>
<path d="M82.8 161l1.5 .3-1.5 2z"/>
<path d="M83.6 156.5h.7l-.7 2.2 1.5-.7-1.3 3.3-.5-.3 .8-1.7-1.6 .7z"/>
</g>
<g font-size="4.2" fill="#0000c2">
<text x="20.3" y="21.6">LEDs, Buttons and Pots</text>
<text x="127" y="20.3">Aux</text>
<text x="176.5" y="20.3">Power Input</text>
<text x="264.2" y="20.3">Holes</text>
<text x="176.5" y="55.9">5 Volt Regulator</text>
<text x="17.8" y="87.6">DAC and Piezo Drivers</text>
<text x="107.9" y="87.6">Aux with FET</text>
<text x="176.5" y="91.4">Arduino Nano and Breakout</text>
<text x="102.9" y="152.4">Motor Drivers</text>
</g>
<text font-size="2.8" fill="#840000" x="178" y="190.5">Title: Micromanipulation</text>
<g font-size="2.1">
<text x="39.4" y="138.6">PiezoDriverA</text>
<text x="39.4" y="161.9">piezo_driver.sch</text>
<text x="39.4" y="169.1">PiezoDriverB</text>
<text x="39.4" y="192.4">piezo_driver.sch</text>
</g>
<g font-size="2.1" fill="#848400">
<text x="41.1" y="142">IN+</text>
<text x="63.6" y="142">OUT+</text>
<text x="41.1" y="147.1">IN-</text>
<text x="64.2" y="147.1">OUT-</text>
<text x="41.1" y="152.1">GAIN0</text>
<text x="41.1" y="154.7">GAIN1</text>
<text x="41.1" y="158.5">EN</text>
<text x="41.1" y="172.5">IN+</text>
<text x="63.6" y="172.5">OUT+</text>
<text x="41.1" y="177.5">IN-</text>
<text x="64.2" y="177.5">OUT-</text>
<text x="41.1" y="182.6">GAIN0</text>
<text x="41.1" y="185.2">GAIN1</text>
<text x="41.1" y="189">EN</text>
</g>
<g font-size="2.1" fill="#840000">
<text x="178" y="184">Sheet: /</text>
<text x="178" y="181">allesblinkt</text>
<text x="178" y="186.7">File: microman-kit.sch</text>
<text x="178" y="196.9">KiCad E.D.A. kicad (2018-02-11 revision 62ef63501)-master</text>
<text x="178" y="194.1">Size: A4</text>
<text x="200" y="194.1">Date: 2018-02-20</text>
<text x="263" y="194.1">Rev: r1</text>
<text x="263" y="196.9">Id: 1/5</text>
</g>
<g font-size="1.8" fill="#840000">
<text x="35" y="11.9">1</text>
<text x="85" y="11.9">2</text>
<text x="135" y="11.9">3</text>
<text x="185" y="11.9">4</text>
<text x="235" y="11.9">5</text>
<text x="285" y="11.9">6</text>
<text x="10.4" y="35.9">A</text>
<text x="74.4" y="33">2</text>
<text x="79.5" y="33">1</text>
<text x="191.9" y="33">1</text>
<text x="191.9" y="30.5">2</text>
<text x="242.1" y="30.5">2</text>
<text x="247.2" y="30.5">1</text>
<text x="285.4" y="35.9">A</text>
<text x="74.4" y="41.9">2</text>
<text x="79.5" y="41.9">1</text>
<text x="132.2" y="39.4">1</text>
<text x="132.2" y="41.9">2</text>
<text x="155.1" y="39.4">1</text>
<text x="155.1" y="41.9">2</text>
<text x="132.2" y="44.4">3</text>
<text x="155.1" y="44.4">3</text>
<text x="74.4" y="50.8">2</text>
<text x="79.5" y="50.8">1</text>
<text x="198.9" y="64.8">3</text>
<text x="211.6" y="64.8">2</text>
<text x="263.7" y="64.8">2</text>
<text x="268.8" y="64.8">1</text>
<text x="205.5" y="71.9" transform="rotate(-90 205.5 71.9)">1</text>
<text x="10.4" y="85.9">B</text>
<text x="285.4" y="85.9">B</text>
<text x="150" y="92.7">1</text>
<text x="150" y="95.2">2</text>
<text x="150" y="97.8">3</text>
<text x="150" y="100.3">4</text>
<text x="54.4" y="106.1" transform="rotate(-90 54.4 106.1)">1</text>
<text x="133.6" y="104.9" transform="rotate(-90 133.6 104.9)">8</text>
<text x="136.1" y="104.9" transform="rotate(-90 136.1 104.9)">7</text>
<text x="138.7" y="104.9" transform="rotate(-90 138.7 104.9)">6</text>
<text x="141.2" y="104.9" transform="rotate(-90 141.2 104.9)">5</text>
<text x="190.2" y="107.9" transform="rotate(-90 190.2 107.9)">30</text>
<text x="195.3" y="107.9" transform="rotate(-90 195.3 107.9)">17</text>
<text x="197.9" y="107.9" transform="rotate(-90 197.9 107.9)">27</text>
<text x="40.2" y="109.2">2</text>
<text x="40.2" y="111.8">3</text>
<text x="68.1" y="109.2">6</text>
<text x="68.1" y="111.8">7</text>
<text x="126.5" y="111">4</text>
<text x="133.6" y="112.5" transform="rotate(-90 133.6 112.5)">1</text>
<text x="136.1" y="112.5" transform="rotate(-90 136.1 112.5)">2</text>
<text x="138.7" y="112.5" transform="rotate(-90 138.7 112.5)">3</text>
<text x="40.2" y="114.3">4</text>
<text x="40.2" y="116.8">5</text>
<text x="68.1" y="114.3">8</text>
<text x="68.1" y="116.8">9</text>
<text x="181.1" y="118.1">1</text>
<text x="181.1" y="115.6">2</text>
<text x="203.5" y="115.6">28</text>
<text x="204" y="118.1">3</text>
<text x="235.9" y="118.1">14</text>
<text x="235.9" y="115.6">15</text>
<text x="270.2" y="118.1">14</text>
<text x="270.2" y="115.6">15</text>
<text x="54.4" y="121.9" transform="rotate(-90 54.4 121.9)">10</text>
<text x="181.1" y="120.6">5</text>
<text x="181.1" y="123.2">6</text>
<text x="181.1" y="125.7">7</text>
<text x="203.5" y="125.7">18</text>
<text x="235.9" y="125.7">11</text>
<text x="235.9" y="123.2">12</text>
<text x="235.9" y="120.6">13</text>
<text x="270.2" y="125.7">11</text>
<text x="270.2" y="123.2">12</text>
<text x="270.2" y="120.6">13</text>
<text x="181.1" y="128.3">8</text>
<text x="181.1" y="130.8">9</text>
<text x="203.5" y="130.8">19</text>
<text x="235.9" y="128.3">10</text>
<text x="236.4" y="130.8">9</text>
<text x="270.2" y="128.3">10</text>
<text x="270.7" y="130.8">9</text>
<text x="10.4" y="135.9">C</text>
<text x="180.6" y="133.3">10</text>
<text x="180.6" y="135.9">11</text>
<text x="203.5" y="133.3">20</text>
<text x="203.5" y="135.9">21</text>
<text x="236.4" y="135.9">7</text>
<text x="236.4" y="133.3">8</text>
<text x="270.7" y="135.9">7</text>
<text x="270.7" y="133.3">8</text>
<text x="285.4" y="135.9">C</text>
<text x="76.4" y="143.5">2</text>
<text x="76.4" y="141">3</text>
<text x="180.6" y="138.4">12</text>
<text x="180.6" y="141">13</text>
<text x="180.6" y="143.5">14</text>
<text x="203.5" y="138.4">22</text>
<text x="203.5" y="141">23</text>
<text x="203.5" y="143.5">24</text>
<text x="236.4" y="143.5">4</text>
<text x="236.4" y="141">5</text>
<text x="236.4" y="138.4">6</text>
<text x="270.7" y="143.5">4</text>
<text x="270.7" y="141">5</text>
<text x="270.7" y="138.4">6</text>
<text x="76.4" y="146">1</text>
<text x="180.6" y="146">15</text>
<text x="180.6" y="148.6">16</text>
<text x="203.5" y="146">25</text>
<text x="203.5" y="148.6">26</text>
<text x="236.4" y="148.6">2</text>
<text x="236.4" y="146">3</text>
<text x="270.7" y="148.6">2</text>
<text x="270.7" y="146">3</text>
<text x="192.8" y="155.7" transform="rotate(-90 192.8 155.7)">4</text>
<text x="236.4" y="151.1">1</text>
<text x="270.7" y="151.1">1</text>
<text x="147.5" y="161.3">1</text>
<text x="195.3" y="156.2" transform="rotate(-90 195.3 156.2)">29</text>
<text x="147.5" y="163.8">2</text>
<text x="147.5" y="166.4">3</text>
<text x="76.4" y="174">2</text>
<text x="76.4" y="171.4">3</text>
<text x="147.5" y="168.9">4</text>
<text x="76.4" y="176.5">1</text>
<text x="10.4" y="185.9">D</text>
<text x="147.5" y="180.3">1</text>
<text x="147.5" y="182.9">2</text>
<text x="147.5" y="185.4">3</text>
<text x="285.4" y="185.9">D</text>
<text x="147.5" y="188">4</text>
<text x="35" y="199.9">1</text>
<text x="85" y="199.9">2</text>
<text x="135" y="199.9">3</text>
<text x="185" y="199.9">4</text>
<text x="235" y="199.9">5</text>
<text x="285" y="199.9">6</text>
</g>
<g font-size="1.8" fill="#008484">
<text x="26" y="26.7">SW1</text>
<text x="27.3" y="29">A</text>
<text x="91.5" y="27">+5V</text>
<text x="200.7" y="28">Drake</text>
<text x="202.2" y="25.7">F1</text>
<text x="220.5" y="24.5">+12V</text>
<text x="230.1" y="28.7">R17</text>
<text x="244.1" y="28.7">D22</text>
<text x="271.3" y="26.7">HOLE1</text>
<text x="271.4" y="29.1">1</text>
<text x="63.6" y="31.3">R1</text>
<text x="76.4" y="31.3">D3</text>
<text x="88.5" y="35.3">R2</text>
<text x="127.1" y="33.4">+5V</text>
<text x="149.9" y="33.4">+5V</text>
<text x="181.7" y="31.3">Power</text>
<text x="184.8" y="33.6">P1</text>
<text x="208.4" y="30">D1</text>
<text x="209.8" y="33.8">D_Schottky</text>
<text x="232.7" y="33.8">1K2</text>
<text x="244.1" y="33.8">12V</text>
<text x="271.3" y="34.4">HOLE2</text>
<text x="18.4" y="40.3">GND</text>
<text x="63.6" y="40.2">R3</text>
<text x="63.9" y="36.4">330R</text>
<text x="76.2" y="36.4">A</text>
<text x="76.4" y="40.2">D4</text>
<text x="89.7" y="37.6">A</text>
<text x="138.1" y="41.8">J7</text>
<text x="161" y="41.8">J8</text>
<text x="225.4" y="36.4">C1</text>
<text x="250.8" y="37.8">GND</text>
<text x="271.4" y="36.7">2</text>
<text x="26" y="44.5">SW2</text>
<text x="27.3" y="46.8">B</text>
<text x="63.9" y="45.3">330R</text>
<text x="90.8" y="45.4">GND</text>
<text x="100.4" y="43.5">+5V</text>
<text x="137.8" y="44.1">AuxA</text>
<text x="160.8" y="44.1">AuxB</text>
<text x="271.3" y="43.3">HOLE3</text>
<text x="271.4" y="45.6">3</text>
<text x="63.6" y="49.1">R4</text>
<text x="76.4" y="49.1">D5</text>
<text x="97.4" y="51.8">R5</text>
<text x="126.3" y="51.7">GND</text>
<text x="149.2" y="51.7">GND</text>
<text x="220.4" y="51">GND</text>
<text x="271.3" y="50.9">HOLE4</text>
<text x="271.4" y="53.2">4</text>
<text x="18.4" y="58.1">GND</text>
<text x="63.9" y="54.1">330R</text>
<text x="76.3" y="54.1">B</text>
<text x="83.1" y="58.1">GND</text>
<text x="98.5" y="54.1">B</text>
<text x="176.1" y="58.8">+12V</text>
<text x="204.6" y="59.6">U1</text>
<text x="245.2" y="58.8">+5V</text>
<text x="99.6" y="61.9">GND</text>
<text x="200.9" y="65.7">VI</text>
<text x="201" y="61.9">LM1117-5.0</text>
<text x="208" y="65.7">VO</text>
<text x="232.6" y="64.3">D2</text>
<text x="251.7" y="63">R18</text>
<text x="265.7" y="63">D23</text>
<text x="183.5" y="70.9">C2</text>
<text x="194.9" y="70.6">C3</text>
<text x="206.4" y="69.8" transform="rotate(-90 206.4 69.8)">GND</text>
<text x="219" y="70.6">C4</text>
<text x="229.2" y="70.9">C5</text>
<text x="233.9" y="68.1">D_Schottky</text>
<text x="253.2" y="68.1">330R</text>
<text x="265.6" y="68.1">5V</text>
<text x="183.5" y="73.2">1uF</text>
<text x="195.1" y="72.9">100n</text>
<text x="219.3" y="72.9">100n</text>
<text x="229.4" y="73.2">2.2uF</text>
<text x="272.4" y="72.1">GND</text>
<text x="178.4" y="80.9">GND</text>
<text x="189.8" y="80.9">GND</text>
<text x="203.8" y="80.9">GND</text>
<text x="213.9" y="80.9">GND</text>
<text x="224.1" y="82.2">GND</text>
<text x="144.3" y="86.7">+12V</text>
<text x="28" y="93.1">+5V</text>
<text x="33.1" y="93.1">+5V</text>
<text x="193.6" y="95.6">+3.3V</text>
<text x="53.4" y="99.4">+5V</text>
<text x="155.7" y="98.7">AuxC</text>
<text x="155.9" y="96.4">J9</text>
<text x="196.9" y="99.4">+5V</text>
<text x="29.4" y="107.6">R6</text>
<text x="29.9" y="104.7" transform="rotate(-90 29.9 104.7)">10K</text>
<text x="34.5" y="107.6">R7</text>
<text x="35" y="104.7" transform="rotate(-90 35 104.7)">10K</text>
<text x="42.1" y="103.8">U2</text>
<text x="43.1" y="106.3">MCP4728</text>
<text x="82.6" y="103.2">+5V</text>
<text x="90.2" y="103.2">+5V</text>
<text x="144.1" y="107.6">GND</text>
<text x="42.9" y="110.1">SCL</text>
<text x="42.9" y="112.6">SDA</text>
<text x="55.2" y="111.7" transform="rotate(-90 55.2 111.7)">VDD</text>
<text x="60.1" y="110.1">VOUTA</text>
<text x="60.1" y="112.6">VOUTB</text>
<text x="85.3" y="110.2">C6</text>
<text x="92.9" y="110">C7</text>
<text x="139.9" y="111.4">Q1</text>
<text x="140.3" y="114">IRF7403</text>
<text x="191.1" y="112.2" transform="rotate(-90 191.1 112.2)">VIN</text>
<text x="196.2" y="112.4" transform="rotate(-90 196.2 112.4)">3V3</text>
<text x="198.8" y="112.4" transform="rotate(-90 198.8 112.4)">+5V</text>
<text x="227.9" y="112.6">NanoHeaderA</text>
<text x="244.4" y="112.1">+3.3V</text>
<text x="268.5" y="112.6">NanoHeaderB</text>
<text x="42.9" y="115.2">LDAC</text>
<text x="42.9" y="117.7">RDY/BSY</text>
<text x="55.2" y="118.6" transform="rotate(-90 55.2 118.6)">VSS</text>
<text x="60.1" y="115.2">VOUTC</text>
<text x="60.1" y="117.7">VOUTD</text>
<text x="85.3" y="115.2">1uF</text>
<text x="93.2" y="115.1">100n</text>
<text x="120.1" y="116.8" transform="rotate(-90 120.1 116.8)">10K</text>
<text x="125.1" y="114.3" transform="rotate(-90 125.1 114.3)">R8</text>
<text x="183.9" y="119">D1/TX</text>
<text x="183.9" y="116.5">D0/RX</text>
<text x="196.3" y="116.5">RESET</text>
<text x="196.3" y="119">RESET</text>
<text x="31.2" y="122.2">GND</text>
<text x="82" y="122.2">GND</text>
<text x="89.6" y="122.2">GND</text>
<text x="120.1" y="126">GND</text>
<text x="130.3" y="126">GND</text>
<text x="183.9" y="121.5">D2</text>
<text x="183.9" y="124.1">D3</text>
<text x="52.8" y="128.5">GND</text>
<text x="183.9" y="126.6">D4</text>
<text x="183.9" y="129.2">D5</text>
<text x="183.9" y="131.7">D6</text>
<text x="197.4" y="126.6">AREF</text>
<text x="199.9" y="131.7">A0</text>
<text x="183.9" y="134.2">D7</text>
<text x="183.9" y="136.8">D8</text>
<text x="199.9" y="134.2">A1</text>
<text x="199.9" y="136.8">A2</text>
<text x="230.8" y="134.8">J1</text>
<text x="245.2" y="137.5">+5V</text>
<text x="31.6" y="143.2">1u*</text>
<text x="33.2" y="140.6">C8</text>
<text x="82.3" y="141.8">PiezoA</text>
<text x="183.9" y="139.3">D9</text>
<text x="183.9" y="141.9">D10</text>
<text x="199.9" y="139.3">A3</text>
<text x="199.9" y="141.9">A4</text>
<text x="31.6" y="148.3">1u*</text>
<text x="33.2" y="145.7">C9</text>
<text x="82.2" y="144.1">J3</text>
<text x="183.9" y="144.4">D11</text>
<text x="183.9" y="146.9">D12</text>
<text x="183.9" y="149.5">D13</text>
<text x="199.9" y="144.4">A5</text>
<text x="199.9" y="146.9">A6</text>
<text x="199.9" y="149.5">A7</text>
<text x="248.5" y="145.1">+12V</text>
<text x="193.7" y="152.9" transform="rotate(-90 193.7 152.9)">GND</text>
<text x="196.2" y="152.9" transform="rotate(-90 196.2 152.9)">GND</text>
<text x="199.5" y="155.9">A1</text>
<text x="209" y="153.3">ArduinoNano</text>
<text x="258.2" y="151.4">GND</text>
<text x="269.4" y="154.5">J2</text>
<text x="244.4" y="161">GND</text>
<text x="153.3" y="167.3">StpA</text>
<text x="153.4" y="165">J5</text>
<text x="191.3" y="164.1">GND</text>
<text x="31.6" y="173.7">1u*</text>
<text x="32.7" y="171.1">C10</text>
<text x="82.3" y="172.3">PiezoB</text>
<text x="31.6" y="178.7">1u*</text>
<text x="32.7" y="176.2">C11</text>
<text x="82.2" y="174.6">J4</text>
<text x="153.4" y="184">J6</text>
<text x="153.3" y="186.3">StpB</text>
</g>
<text font-size="1.8" fill="#840084" x="225.5" y="38.7">50u</text>
<g font-size="1.7">
<text x="35.6" y="33">SW_A</text>
<text x="49.1" y="33">LED_A</text>
<text x="100.3" y="35.6">POT_A</text>
<text x="43.7" y="41.9">LED_STATUS</text>
<text x="122.6" y="41.9">AUX_A</text>
<text x="145.5" y="41.9">AUX_B</text>
<text x="35.6" y="50.8">SW_B</text>
<text x="49.1" y="50.8">LED_B</text>
<text x="109.2" y="52.1">POT_B</text>
<text x="21.9" y="111.8">SDA</text>
<text x="22.1" y="109.2">SCL</text>
<text x="72.4" y="109.2">DAC_A</text>
<text x="72.4" y="111.8">DAC_B</text>
<text x="107.4" y="109.2">AUX_C</text>
<text x="72.4" y="114.3">DAC_C</text>
<text x="72.4" y="116.8">DAC_D</text>
<text x="176.9" y="115.6">D0</text>
<text x="176.9" y="118.1">D1</text>
<text x="209.5" y="115.6">RESET</text>
<text x="240" y="115.6">D13</text>
<text x="264.9" y="118.1">D11</text>
<text x="264.9" y="115.6">D12</text>
<text x="160.6" y="125.7">STEPPERS_EN</text>
<text x="167.9" y="123.2">SW_A</text>
<text x="167.9" y="120.6">SW_B</text>
<text x="176.9" y="120.6">D2</text>
<text x="176.9" y="123.2">D3</text>
<text x="176.9" y="125.7">D4</text>
<text x="207" y="125.7">AREF</text>
<text x="240" y="120.6">AREF</text>
<text x="240" y="123.2">A0</text>
<text x="240" y="125.7">A1</text>
<text x="264.9" y="120.6">D10</text>
<text x="265.8" y="125.7">D8</text>
<text x="265.8" y="123.2">D9</text>
<text x="167.3" y="130.8">LED_A</text>
<text x="167.3" y="128.3">LED_B</text>
<text x="176.9" y="128.3">D5</text>
<text x="176.9" y="130.8">D6</text>
<text x="207" y="130.8">A0</text>
<text x="213.4" y="130.8">AUX_A</text>
<text x="240" y="128.3">A2</text>
<text x="240" y="130.8">A3</text>
<text x="265.8" y="130.8">D6</text>
<text x="265.8" y="128.3">D7</text>
<text x="157.6" y="135.9">STEPPER_A_STEP</text>
<text x="159.1" y="133.3">STEPPER_A_DIR</text>
<text x="176.9" y="133.3">D7</text>
<text x="176.9" y="135.9">D8</text>
<text x="207" y="133.3">A1</text>
<text x="207" y="135.9">A2</text>
<text x="213.4" y="133.3">PIEZOS_GAIN0</text>
<text x="213.4" y="135.9">PIEZOS_GAIN1</text>
<text x="240" y="133.3">A4</text>
<text x="240" y="135.9">A5</text>
<text x="265.8" y="135.9">D4</text>
<text x="265.8" y="133.3">D5</text>
<text x="15.9" y="141">DAC_C</text>
<text x="159.1" y="143.5">STEPPER_B_DIR</text>
<text x="165.8" y="138.4">AUX_B</text>
<text x="165.8" y="141">AUX_C</text>
<text x="176" y="141">D10</text>
<text x="176" y="143.5">D11</text>
<text x="176.9" y="138.4">D9</text>
<text x="207" y="138.4">A3</text>
<text x="207" y="141">A4</text>
<text x="207" y="143.5">A5</text>
<text x="213.4" y="141">SDA</text>
<text x="213.4" y="143.5">SCL</text>
<text x="213.4" y="138.4">PIEZOS_EN</text>
<text x="240" y="138.4">A6</text>
<text x="240" y="141">A7</text>
<text x="265.8" y="141">D2</text>
<text x="265.8" y="138.4">D3</text>
<text x="15.9" y="146">DAC_D</text>
<text x="157.6" y="146">STEPPER_B_STEP</text>
<text x="161.8" y="148.6">LED_STATUS</text>
<text x="176" y="146">D12</text>
<text x="176" y="148.6">D13</text>
<text x="207" y="146">A6</text>
<text x="207" y="148.6">A7</text>
<text x="213.4" y="146">POT_A</text>
<text x="213.4" y="148.6">POT_B</text>
<text x="240" y="146">RESET</text>
<text x="262.4" y="146">RESET</text>
<text x="265.8" y="148.6">D0</text>
<text x="24.7" y="151.1">PIEZOS_GAIN0</text>
<text x="24.7" y="153.7">PIEZOS_GAIN1</text>
<text x="265.8" y="151.1">D1</text>
<text x="27.5" y="157.5">PIEZOS_EN</text>
<text x="100.4" y="161.3">STEPPER_A_STEP</text>
<text x="118.1" y="158.9">AxisDriverA</text>
<text x="101.9" y="163.8">STEPPER_A_DIR</text>
<text x="103.5" y="166.4">STEPPERS_EN</text>
<text x="15.9" y="171.4">DAC_A</text>
<text x="15.9" y="176.5">DAC_B</text>
<text x="118.1" y="174.3">axis_driver.sch</text>
<text x="118.1" y="177.9">AxisDriverB</text>
<text x="24.7" y="181.6">PIEZOS_GAIN0</text>
<text x="24.7" y="184.1">PIEZOS_GAIN1</text>
<text x="100.4" y="180.3">STEPPER_B_STEP</text>
<text x="101.9" y="182.9">STEPPER_B_DIR</text>
<text x="103.5" y="185.4">STEPPERS_EN</text>
<text x="27.5" y="188">PIEZOS_EN</text>
<text x="118.1" y="193.3">axis_driver.sch</text>
</g>
<text font-size="1.7" fill="#0000c2" x="29.2" y="134.6">Only fit capacitors when NOT working with DC</text>
<g font-size="1.7" fill="#848400">
<text x="119.6" y="162.1">STEP</text>
<text x="119.6" y="164.7">DIR</text>
<text x="119.6" y="167.2">EN</text>
<text x="137.6" y="162.1">M_2B</text>
<text x="137.6" y="164.7">M_2A</text>
<text x="137.6" y="167.2">M_1A</text>
<text x="137.6" y="169.7">M_1B</text>
<text x="119.6" y="181.2">STEP</text>
<text x="119.6" y="183.7">DIR</text>
<text x="137.6" y="181.2">M_2B</text>
<text x="137.6" y="183.7">M_2A</text>
<text x="119.6" y="186.3">EN</text>
<text x="137.6" y="186.3">M_1A</text>
<text x="137.6" y="188.8">M_1B</text>
</g>
<g font-size=".4" fill="#840084">
<text x="211.6" y="28.7">Diodes_SMD:D_SMA</text>
<text x="235.4" y="63">Diodes_SMD:D_SOD-123</text>
</g>
</svg>
